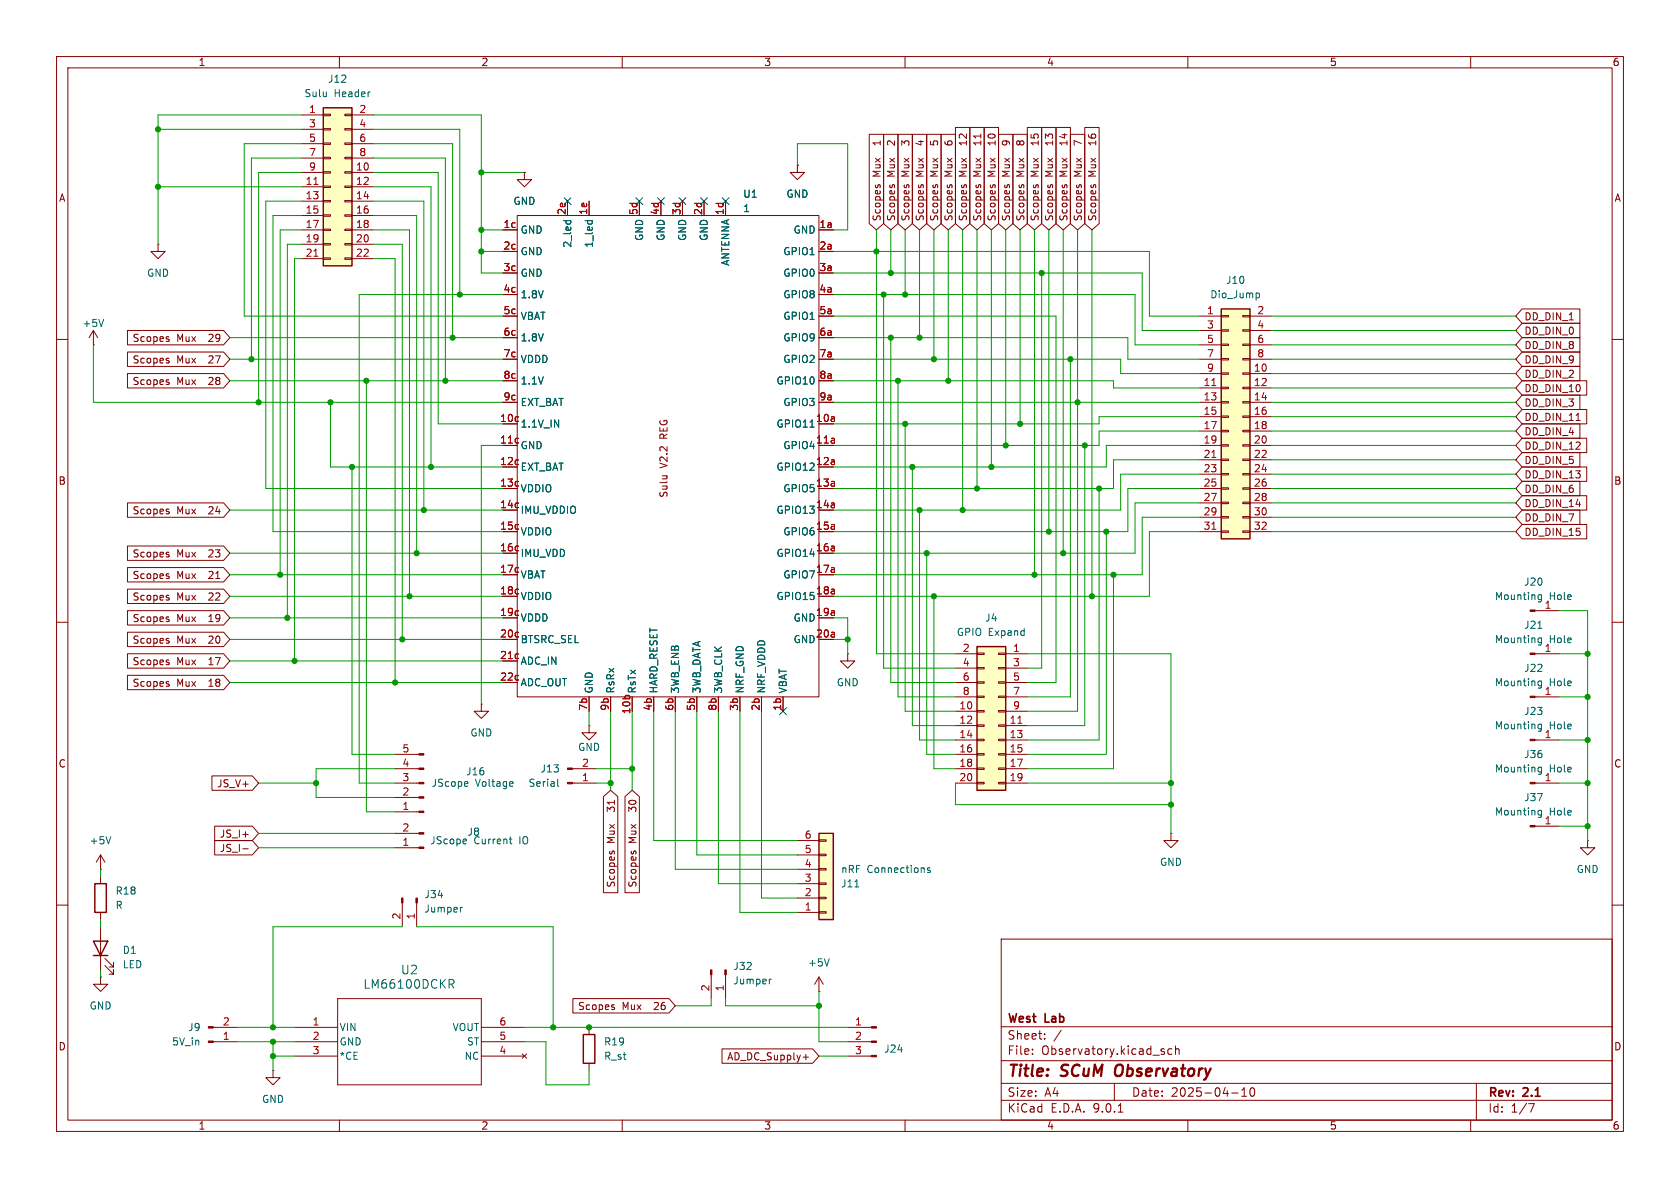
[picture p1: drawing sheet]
<svg xmlns="http://www.w3.org/2000/svg" width="297mm" height="210mm" viewBox="0 0 297 210" stroke-linecap="round" stroke-linejoin="round" font-family="sans-serif">
<g fill="none" stroke="#840000" stroke-width=".18">
<path d="M10 10h277v190h-277zM12 12h273v186h-273zM60 10v2M110 10v2M160 10v2M210 10v2M260 10v2M27.9 43.2v1.3h1.3l-1.3 1.2-1.2-1.2h1.2M27.9 43.2h.1M10 60h2M285 60h2M10 110h2"/>
<path d="M285 110h2M69.8 138.4h4.3M69.8 135.9h4.3M69.8 133.4h4.3M85.1 124.5v1.2h1.3l-1.3 1.3-1.3-1.3h1.3M85.1 124.5h.1M271.4 130.8h4.2M271.4 138.4h4.2M17.8 153.7h.1M17.8 151.1v2.6M17.8 154.9v1.3M17.8 151.1l-.8 1.3"/>
<path d="M17.8 151.1l.7 1.3M69.8 149.9h4.3M69.8 147.3h4.3M69.8 143.5h4.3M69.8 141h4.3M71.1 159.6v4.2M73.7 159.6v4.2M207 147.3v1.3h1.3l-1.3 1.3-1.3-1.3h1.3M207 147.3h.1M271.4 146.1h4.2M280.7 148.6v1.3h1.2l-1.2 1.2-1.3-1.2h1.3M280.7 148.6h.1"/>
<path d="M10 160h2M17.8 172.7v1.3h1.2l-1.2 1.3-1.3-1.3h1.3M17.8 172.7h.1M17.8 161.3v1.3M17.8 163.8v7.7M18.5 170.7l1.6 1.5v-.7v.7h-.8M18.5 169.4l1.6 1.5v-.7v.7h-.8M59.7 176.5h25.4v15.3h-25.4zM177 166h108v32h-108zM285 160h2M37.7 184.2h4.2M37.7 181.6h4.2"/>
<path d="M48.3 189.2v1.3h1.2l-1.2 1.3-1.3-1.3h1.3M48.3 189.2h.1M52.1 184.2h7.6M52.1 181.6h7.6M52.1 186.7h7.6M60 198v2M85.1 184.2h7.6M85.1 181.6h7.6M85.1 186.7h7.6M92.3 186.3l.8 .8M93.1 186.3l-.8 .8M110 198v2"/>
<path d="M160 198v2M177 194.5h108M177 191.5h108M177 187.5h108M177 181.5h108M182.5 186.3v.1M182.5 185.5v.1M184.7 183.6v.1M184.7 182.8v.1M187.6 182.1l-1.3 2M197 191.5v3M197.7 196.6h.8"/>
<path d="M207.2 185.5l-.5-.1-.2 .3v.4l.1 .2h.6M207.8 185.5l.2-.1 .4 .1 .1 .9M207.8 184.9v1.5M210 198v2M217.7 193.2h1.2M219.5 193.8h.9M219.5 192.7l.5-.4v1.5M221.1 192.4l.2-.1a.81 .81 0 0 1 .6 .6 .81 .81 0 0 1-.3 .8l-.1 .1a.81 .81 0 0 1-.4-1.4zM260 198v2M261 191.5v6.5M270.2 195.1h1l-.6 1.5"/>
</g>
<path d="M197.3 188.5a1.5 1.5 0 0 0 0 1.6" fill="none" stroke="#840000" stroke-width=".4"/>
<g fill="#840000" stroke="#840000" stroke-width=".18">
<path d="M270.5 130.7h.9v.2h-.9z"/>
<path d="M36.8 184h.9v.3h-.9z"/>
<path d="M36.8 181.5h.9v.2h-.9z"/>
<path d="M270.5 145.9h.9v.3h-.9z"/>
<path d="M270.5 138.3h.9v.3h-.9z"/>
<path d="M73.5 158.8h.3v.8h-.3z"/>
<path d="M71 158.8h.2v.8h-.2z"/>
<path d="M74.1 149.7h.8v.3h-.8z"/>
<path d="M74.1 147.2h.8v.2h-.8z"/>
<path d="M74.1 143.4h.8v.2h-.8z"/>
<path d="M74.1 140.8h.8v.3h-.8z"/>
<path d="M74.1 138.3h.8v.3h-.8z"/>
<path d="M74.1 135.8h.8v.2h-.8z"/>
<path d="M74.1 133.2h.8v.3h-.8z"/>
</g>
<g fill="none" stroke="#006464" stroke-width=".18">
<path d="M82.5 138.2l.2 .3-.6 .1M82.7 138.9l-.2 .1M90.5 138.2l.2 .3-.6 .1M90.6 138.9l-.1 .1M272 128.7l.1 .1h.4M272 136.3l.1 .2 .4-.1M272.5 128v1l-.2 .3-.3-.1M272.5 135.6v1.1l-.2 .2-.3-.1M272.5 128.1l-.4-.1-.1 .1M272.5 135.7l-.4-.1-.1 .1M19.6 147.9l-.4 1.3M82.4 149.1l-.1 .1"/>
<path d="M82.5 148.5v.1l-.6 .1M90 148.3h.5M90.2 149l.3 .2M272 144l.1 .1 .4-.1M272.5 143.2v1.1l-.2 .2h-.3M272.5 143.3l-.4-.1-.1 .2M79.4 173.2h.6l.3 .3-.2 .4-.7 .1M79.8 174l.5 .7M81.8 160.4l-.3 .1"/>
</g>
<path d="M16.8 156.2h2v5.1h-2zM16.5 166.4h2.5l-1.2 2.5zM16.5 168.9h2.5" fill="none" stroke="#840000" stroke-width=".25"/>
<path d="M57.1 19.1h5.1v27.9h-5.1z" fill="#ffffc2"/>
<path d="M57.1 19.1h5.1v27.9h-5.1z" fill="none" stroke="#840000" stroke-width=".25"/>
<g fill="none" stroke="#840000" stroke-width=".18">
<path d="M53.3 20.3h3.8M53.3 22.9h3.8M53.3 25.4h3.8M53.3 27.9h3.8M53.3 30.5h3.8M53.3 33h3.8M53.3 35.6h3.8M53.3 38.1h3.8M57.1 20.2h1.3v.2h-1.3zM57.1 22.7h1.3v.3h-1.3zM57.1 25.3h1.3v.2h-1.3zM57.1 27.8h1.3v.3h-1.3z"/>
<path d="M57.1 30.4h1.3v.2h-1.3zM57.1 32.9h1.3v.2h-1.3zM57.1 35.4h1.3v.3h-1.3zM57.1 38h1.3v.2h-1.3zM61 20.2h1.2v.2h-1.2zM61 22.7h1.2v.3h-1.2zM61 25.3h1.2v.2h-1.2zM61 27.8h1.2v.3h-1.2zM61 30.4h1.2v.2h-1.2zM61 32.9h1.2v.2h-1.2zM61 35.4h1.2v.3h-1.2zM61 38h1.2v.2h-1.2z"/>
<path d="M62.2 20.3h3.8M62.2 22.9h3.8M62.2 25.4h3.8M62.2 27.9h3.8M62.2 30.5h3.8M62.2 33h3.8M62.2 35.6h3.8M62.2 38.1h3.8M53.3 40.6h3.8M53.3 43.2h3.8M53.3 45.7h3.8M57.1 40.5h1.3v.3h-1.3z"/>
<path d="M57.1 43.1h1.3v.2h-1.3zM57.1 45.6h1.3v.2h-1.3zM61 40.5h1.2v.3h-1.2zM61 43.1h1.2v.2h-1.2zM61 45.6h1.2v.2h-1.2zM62.2 40.6h3.8M62.2 43.2h3.8M62.2 45.7h3.8"/>
</g>
<path d="M55.5 32.6h.7M55.5 45.3h.7" fill="none" stroke="#a90000" stroke-width=".18"/>
<path d="M144.8 147.3h2.5v15.3h-2.5z" fill="#ffffc2"/>
<path d="M144.8 147.3h2.5v15.3h-2.5zM103.1 182.9h2.1v5.1h-2.1z" fill="none" stroke="#840000" stroke-width=".25"/>
<g fill="none" stroke="#840000" stroke-width=".18">
<path d="M91.4 38.1h53.4v85.1h-53.4zM92.7 30.5v1.3h1.3l-1.3 1.2-1.3-1.2h1.3M92.7 30.5h.1M100.3 35.6v2.5M104.1 35.6v2.5M113 35.6v2.5M116.8 35.6v2.5M120.6 35.6v2.5M124.5 35.6v2.5M128.3 35.6v2.5M141 29.2v1.3h1.2l-1.2 1.3-1.3-1.3h1.3M141 29.2h.1"/>
<path d="M88.9 40.6h2.5M88.9 44.5h2.5M88.9 48.3h2.5M88.9 52.1h2.5M88.9 55.9h2.5M88.9 59.7h2.5M144.8 40.6h2.5M144.8 44.5h2.5M144.8 48.3h2.5M144.8 52.1h2.5M144.8 55.9h2.5M144.8 59.7h2.5"/>
<path d="M88.9 63.5h2.5M88.9 67.3h2.5M88.9 71.1h2.5M144.8 63.5h2.5M144.8 67.3h2.5M144.8 71.1h2.5M149.9 115.6v1.2h1.2l-1.2 1.3-1.3-1.3h1.3M149.9 115.6h.1M104.1 128.3v1.2h1.3l-1.3 1.3-1.2-1.3h1.2M104.1 128.3h.1M104.1 123.2v2.5M107.9 123.2v2.5"/>
<path d="M115.6 123.2v2.5M119.4 123.2v2.5M123.2 123.2v2.5M127 123.2v2.5M130.8 123.2v2.5M134.6 123.2v2.5M138.4 123.2v2.5M141 158.8h3.8M141 156.2h3.8M141 153.7h3.8M141 151.1h3.8M141 148.6h3.8"/>
<path d="M144.8 158.6h1.2v.3h-1.2zM144.8 156.1h1.2v.2h-1.2zM144.8 153.5h1.2v.3h-1.2zM144.8 151h1.2v.3h-1.2zM144.8 148.5h1.2v.2h-1.2zM125.7 172.3v4.2M128.3 172.3v4.2M141 161.3h3.8M144.8 161.2h1.2v.2h-1.2zM144.8 175.3h.1M144.8 172.7l-.8 1.3M144.8 172.7l.7 1.3"/>
<path d="M144.8 172.7v2.6M104.1 181.6v1.3M104.1 188v1.2M149.9 181.6h4.2M149.9 184.2h4.2M149.9 186.7h4.2"/>
</g>
<path d="M99.6 39h1.3M100.1 39v.1M100.8 39l.1 .1M103.4 39h1.3M103.9 39v.1M104.7 39v.1M143.2 75.5h.7M151.1 156.8h.7M164.4 153.5l-.3-.1-.2 .2 .1 .2 .4 .1v.3h-.5M136.4 173.1l-.3 .1M146.6 169.5l-.4 1.3" fill="none" stroke="#006464" stroke-width=".18"/>
<g fill="#840000" stroke="#840000" stroke-width=".18">
<path d="M154.1 181.5h.8v.2h-.8z"/>
<path d="M154.1 184h.8v.3h-.8z"/>
<path d="M154.1 186.6h.8v.2h-.8z"/>
<path d="M128.1 171.5h.3v.8h-.3z"/>
<path d="M125.6 171.5h.3v.8h-.3z"/>
</g>
<path d="M172.7 114.3h5.1v25.4h-5.1z" fill="#ffffc2"/>
<path d="M172.7 114.3h5.1v25.4h-5.1z" fill="none" stroke="#840000" stroke-width=".25"/>
<g fill="none" stroke="#840000" stroke-width=".18">
<path d="M168.9 115.6h3.8M168.9 118.1h3.8M172.7 115.4h1.3v.3h-1.3zM172.7 118h1.3v.2h-1.3zM176.5 115.4h1.3v.3h-1.3zM176.5 118h1.3v.2h-1.3zM177.8 115.6h3.8M177.8 118.1h3.8M168.9 120.7h3.8M168.9 123.2h3.8M168.9 125.7h3.8M168.9 128.3h3.8"/>
<path d="M168.9 130.8h3.8M168.9 133.4h3.8M168.9 135.9h3.8M168.9 138.4h3.8M172.7 120.5h1.3v.3h-1.3zM172.7 123.1h1.3v.2h-1.3zM172.7 125.6h1.3v.3h-1.3zM172.7 128.1h1.3v.3h-1.3zM172.7 130.7h1.3v.2h-1.3zM172.7 133.2h1.3v.3h-1.3zM172.7 135.8h1.3v.2h-1.3zM172.7 138.3h1.3v.3h-1.3z"/>
<path d="M176.5 120.5h1.3v.3h-1.3zM176.5 123.1h1.3v.2h-1.3zM176.5 125.6h1.3v.3h-1.3zM176.5 128.1h1.3v.3h-1.3zM176.5 130.7h1.3v.2h-1.3zM176.5 133.2h1.3v.3h-1.3zM176.5 135.8h1.3v.2h-1.3zM176.5 138.3h1.3v.3h-1.3zM177.8 120.7h3.8M177.8 123.2h3.8M177.8 125.7h3.8M177.8 128.3h3.8"/>
<path d="M177.8 130.8h3.8M177.8 133.4h3.8M177.8 135.9h3.8M177.8 138.4h3.8"/>
</g>
<path d="M179.9 127.9h.8" fill="none" stroke="#a90000" stroke-width=".18"/>
<path d="M215.9 54.6h5.1v40.7h-5.1z" fill="#ffffc2"/>
<path d="M215.9 54.6h5.1v40.7h-5.1z" fill="none" stroke="#840000" stroke-width=".25"/>
<g fill="none" stroke="#840000" stroke-width=".18">
<path d="M92.7 30.5h.1M100.3 35.6v2.5M104.1 35.6v2.5M113 35.6v2.5M116.8 35.6v2.5M120.6 35.6v2.5M124.5 35.6v2.5M128.3 35.6v2.5M141 29.2h.1M153.7 23.7h2.5v15.8l-1.3 1.1-1.2-1.1zM154.8 32.7v.1M155.2 32.8l.2-.2 .2 .2"/>
<path d="M156.2 23.7h2.6v15.8l-1.3 1.1-1.3-1.1zM157.4 32.7l-.1 .1M157.7 32.8l.2-.2 .3 .2M158.7 23.7h2.6v15.8l-1.3 1.1-1.3-1.1zM159.9 32.7l-.1 .1M160.3 32.8l.1-.2 .3 .2M161.3 23.7h2.5v15.8l-1.2 1.1-1.3-1.1zM162.4 32.7v.1M162.8 32.8l.2-.2 .2 .2M163.8 23.7h2.6v15.8l-1.3 1.1-1.3-1.1zM165 32.7l-.1 .1M165.3 32.8l.2-.2 .3 .2"/>
<path d="M166.4 23.7h2.5v15.8l-1.3 1.1-1.2-1.1zM167.5 32.7v.1M167.9 32.8l.2-.2 .2 .2M168.9 22.5h2.6v17l-1.3 1.1-1.3-1.1zM170.1 32.7l-.1 .1M170.4 32.8l.2-.2 .3 .2M171.4 22.5h2.6v17l-1.3 1.1-1.3-1.1zM172.6 32.7l-.1 .1M173 32.8l.1-.2 .3 .2M174 22.5h2.5v17l-1.2 1.1-1.3-1.1zM175.1 32.7v.1M175.5 32.8l.2-.2 .2 .2"/>
<path d="M176.5 23.7h2.6v15.8l-1.3 1.1-1.3-1.1zM177.7 32.7l-.1 .1M178 32.8l.2-.2 .3 .2M179.1 23.7h2.5v15.8l-1.3 1.1-1.2-1.1zM180.2 32.7v.1M180.6 32.8l.2-.2 .2 .2M181.6 22.5h2.6v17l-1.3 1.1-1.3-1.1zM182.8 32.7l-.1 .1M183.1 32.8l.2-.2 .3 .2M184.1 22.5h2.6v17l-1.3 1.1-1.3-1.1zM185.3 32.7l-.1 .1M185.7 32.8l.1-.2 .3 .2"/>
<path d="M186.7 22.5h2.5v17l-1.2 1.1-1.3-1.1zM187.8 32.7v.1M188.2 32.8l.2-.2 .2 .2M189.2 23.7h2.6v15.8l-1.3 1.1-1.3-1.1zM190.4 32.7l-.1 .1M190.7 32.8l.2-.2 .3 .2M191.8 22.5h2.5v17l-1.3 1.1-1.2-1.1zM192.9 32.7v.1M193.3 32.8l.2-.2 .2 .2M16.5 58.4l-.8 1.3M16.5 58.4l.8 1.3M16.5 58.4v2.6"/>
<path d="M22.5 58.4h17l1.1 1.3-1.1 1.3h-17zM29.7 59.9l.2 .2-.2 .3M29.7 59.5l.2 .1M88.9 55.9h2.5M88.9 40.6h2.5M88.9 44.5h2.5M88.9 48.3h2.5M88.9 52.1h2.5M88.9 59.7h2.5M144.8 55.9h2.5M144.8 40.6h2.5M144.8 44.5h2.5"/>
<path d="M144.8 48.3h2.5M144.8 52.1h2.5M144.8 59.7h2.5M212.1 55.9h3.8M212.1 58.4h3.8M215.9 55.8h1.3v.2h-1.3zM215.9 58.3h1.3v.2h-1.3zM219.7 55.8h1.3v.2h-1.3zM219.7 58.3h1.3v.2h-1.3zM221 55.9h3.8M221 58.4h3.8M269.1 54.6h10.2v2.6h-10.2l-1.1-1.3z"/>
<path d="M269.1 59.7h10.2v2.5h-10.2l-1.1-1.2zM269.1 57.1h10.2v2.6h-10.2l-1.1-1.3zM16.5 61h.1M22.5 62.2h17l1.1 1.3-1.1 1.3h-17zM22.5 66h17l1.1 1.3-1.1 1.3h-17zM29.7 63.7l.2 .2-.2 .3M29.7 67.6l.2 .1-.2 .3M29.7 63.3l.2 .1M29.7 67.1l.2 .1M88.9 63.5h2.5M88.9 71.1h2.5M88.9 67.3h2.5"/>
<path d="M144.8 63.5h2.5M144.8 71.1h2.5M144.8 67.3h2.5M212.1 61h3.8M212.1 63.5h3.8M212.1 66h3.8M212.1 68.6h3.8M212.1 71.1h3.8M212.1 73.7h3.8M212.1 76.2h3.8M212.1 78.7h3.8M215.9 60.8h1.3v.3h-1.3z"/>
<path d="M215.9 63.4h1.3v.2h-1.3zM215.9 65.9h1.3v.3h-1.3zM215.9 68.5h1.3v.2h-1.3zM215.9 71h1.3v.2h-1.3zM215.9 73.5h1.3v.3h-1.3zM215.9 76.1h1.3v.2h-1.3zM215.9 78.6h1.3v.3h-1.3zM219.7 60.8h1.3v.3h-1.3zM219.7 63.4h1.3v.2h-1.3zM219.7 65.9h1.3v.3h-1.3zM219.7 68.5h1.3v.2h-1.3zM219.7 71h1.3v.2h-1.3z"/>
<path d="M219.7 73.5h1.3v.3h-1.3zM219.7 76.1h1.3v.2h-1.3zM219.7 78.6h1.3v.3h-1.3zM221 61h3.8M221 63.5h3.8M221 66h3.8M221 68.6h3.8M221 71.1h3.8M221 73.7h3.8M221 76.2h3.8M221 78.7h3.8M269.1 77.5h11.4v2.5h-11.4l-1.1-1.3z"/>
<path d="M269.1 74.9h10.2v2.6h-10.2l-1.1-1.3zM269.1 72.4h11.4v2.5h-11.4l-1.1-1.2zM269.1 62.2h10.2v2.6h-10.2l-1.1-1.3zM269.1 69.8h10.2v2.6h-10.2l-1.1-1.3zM269.1 64.8h10.2v2.5h-10.2l-1.1-1.3zM269.1 67.3h11.4v2.6h-11.4l-1.1-1.3zM278.6 74.3h.8M22.5 88.9h17l1.1 1.3-1.1 1.2h-17zM22.5 96.5h17l1.1 1.3-1.1 1.3h-17zM29.7 90.4l.2 .2-.2 .2M29.7 98l.2 .2-.2 .3M29.7 90l.2 .1"/>
<path d="M29.7 97.6l.2 .1M212.1 81.3h3.8M212.1 83.8h3.8M212.1 86.4h3.8M212.1 88.9h3.8M212.1 91.4h3.8M212.1 94h3.8M215.9 81.2h1.3v.2h-1.3zM215.9 83.7h1.3v.2h-1.3zM215.9 86.2h1.3v.3h-1.3zM215.9 88.8h1.3v.2h-1.3zM215.9 91.3h1.3v.3h-1.3z"/>
<path d="M215.9 93.9h1.3v.2h-1.3zM219.7 81.2h1.3v.2h-1.3zM219.7 83.7h1.3v.2h-1.3zM219.7 86.2h1.3v.3h-1.3zM219.7 88.8h1.3v.2h-1.3zM219.7 91.3h1.3v.3h-1.3zM219.7 93.9h1.3v.2h-1.3zM221 81.3h3.8M221 83.8h3.8M221 86.4h3.8M221 88.9h3.8M221 91.4h3.8"/>
<path d="M221 94h3.8M269.1 85.1h10.2v2.5h-10.2l-1.1-1.2zM269.1 82.5h11.4v2.6h-11.4l-1.1-1.3zM269.1 90.2h10.2v2.5h-10.2l-1.1-1.3zM269.1 92.7h11.4v2.6h-11.4l-1.1-1.3zM269.1 87.6h11.4v2.6h-11.4l-1.1-1.3zM269.1 80h10.2v2.6h-10.2l-1.1-1.3zM22.5 107.9h17l1.1 1.3-1.1 1.3h-17zM22.5 104.1h17l1.1 1.3-1.1 1.3h-17zM22.5 111.8h17l1.1 1.2-1.1 1.3h-17zM22.5 100.3h17l1.1 1.3-1.1 1.3h-17zM22.5 119.4h17l1.1 1.3-1.1 1.2h-17z"/>
<path d="M22.5 115.6h17l1.1 1.2-1.1 1.3h-17zM29.7 101.8l.2 .2-.2 .3M29.7 105.7l.2 .1-.2 .3M29.7 109.5l.2 .1-.2 .3M29.7 113.3l.2 .2-.2 .2M29.7 117.1l.2 .2-.2 .2M29.7 109l.2 .1M29.7 105.2l.2 .1M29.7 112.9h.2M29.7 101.4l.2 .1M29.7 116.7h.2M271.4 108h4.2"/>
<path d="M271.4 115.6h4.2M29.7 120.9l.2 .2-.2 .2M29.7 120.5h.2M37.5 137.2h7.1l1.1 1.2-1.1 1.3h-7.1zM101.2 138.4h4.2M101.2 135.9h4.2M104.1 123.2v2.5M107.9 123.2v2.5M115.6 123.2v2.5M119.4 123.2v2.5M123.2 123.2v2.5M127 123.2v2.5"/>
<path d="M130.8 123.2v2.5M134.6 123.2v2.5M138.4 123.2v2.5M271.4 123.2h4.2M38 148.6h6.6l1.1 1.3-1.1 1.2h-6.6zM38 146h6.6l1.1 1.3-1.1 1.3h-6.6zM42.9 150h1M42.9 147.5h1M106.7 140.8l1.2-1.1 1.3 1.1v17h-2.5zM107.8 150.5v.1M108.2 150.6l.2-.2 .2 .2M110.5 140.8l1.3-1.1 1.2 1.1v17h-2.5z"/>
<path d="M111.6 150.5v.1M112 150.6l.2-.2 .2 .2M101.3 176.5h17l1.1 1.3-1.1 1.3h-17zM108.5 178l.2 .2-.2 .3M108.5 177.6l.1 .1M127.6 185.4h16.1l1.1 1.3-1.1 1.3h-16.1zM142 186.9h.9M142.5 186.4v1"/>
</g>
<path d="M214.2 68.2h.8M214.2 80.9h.8M214.2 93.6h.8" fill="none" stroke="#a90000" stroke-width=".18"/>
<g fill="none" stroke="#006464" stroke-width=".18">
<path d="M99.6 39h1.3M100.1 39v.1M100.8 39l.1 .1M103.4 39h1.3M103.9 39v.1M104.7 39v.1M18.3 56.5l-.4 1.2M222.2 51.8l.4 .1 .1 .1-.1 .5-.4 .1M143.2 75.5h.7M271.9 111.1h.7M272 105.9l.1 .1 .4-.1M272 113.5l.1 .1 .4-.1"/>
<path d="M272.5 105.1v1.1l-.2 .2h-.3M272.5 112.8v1l-.2 .2h-.3M272.5 105.2l-.4-.1-.1 .2M272.5 112.8h-.4l-.1 .1M98.6 137.7v1.1l.2 .2M272 121.1l.1 .1h.4M272.5 120.4v1l-.2 .3-.3-.1M272.5 120.4h-.4l-.1 .1"/>
</g>
<g fill="#840000" stroke="#840000" stroke-width=".18">
<path d="M270.5 107.8h.9v.3h-.9z"/>
<path d="M270.5 115.4h.9v.3h-.9z"/>
<path d="M270.5 123.1h.9v.2h-.9z"/>
<path d="M100.3 138.3h.9v.3h-.9z"/>
<path d="M100.3 135.8h.9v.2h-.9z"/>
</g>
<g fill="none" stroke="#009600" stroke-width=".18">
<path d="M27.9 33h25.4M27.9 22.9h25.4M53.3 38.1h-5v55.9h40.6M53.3 25.4h-10.1v30.5h45.7M53.3 35.6h-6.3v50.8h41.9M53.3 27.9h-8.9v35.6M53.3 30.5h-7.6v40.6M53.3 20.3h-25.4v22.9M66 20.3h19.1v28h3.8M66 33h10.2v49.6M66 38.1h7.7v59.7M66 35.6h8.9v54.6"/>
<path d="M66 27.9h12.7v39.4M66 30.5h11.5v44.4h11.4M66 22.9h15.3v29.2M66 25.4h14v34.3M85.1 30.5h7.6M141 29.2v-3.8h8.9v15.2h-2.6M40.6 59.7h48.3M53.3 45.7h-1.2v71.1M53.3 40.6h-3.8v61M53.3 43.2h-2.5v66M66 43.2h5.1v69.8M66 40.6h6.4v64.8"/>
<path d="M66 45.7h3.8v75M85.1 44.5h3.8M85.1 40.6h3.8M88.9 52.1h-25.4v86.3h6.3M147.3 55.9h39.4v64.8h-5.1M147.3 52.1h53.4v8.9h11.4M147.3 59.7h52.1v3.8h12.7M147.3 48.3h54.6v10.1h10.2M147.3 44.5h55.9v11.4h8.9M154.9 40.6v75h14M156.2 52.1v66h12.7M157.5 59.7v61h11.4"/>
<path d="M157.5 40.6v7.7M160 40.6v11.5M162.6 40.6v19.1M165.1 40.6v22.9M167.6 40.6v26.7M170.2 40.6v49.6M172.7 40.6v45.8M175.3 40.6v42M177.8 40.6v38.1M180.3 40.6v34.3M182.9 40.6v61M184.1 48.3v69.8h-2.5"/>
<path d="M185.4 40.6v53.4M188 40.6v57.2M190.5 40.6v85.1h-8.9M193 40.6v64.8M224.8 55.9h43.2M224.8 58.4h43.2M16.5 61v10.1h72.4M40.6 67.3h48.3M40.6 63.5h48.3M58.4 71.1v11.5h30.5M64.8 67.3v76.2h5M88.9 78.7h-3.8v45.8"/>
<path d="M147.3 67.3h49.5v1.3h15.3M147.3 71.1h64.8M147.3 63.5h50.8v2.5h14M158.7 67.3v55.9h10.2M160 74.9v50.8h8.9M189.2 63.5v59.7h-7.6M191.8 78.7v49.6h-10.2M212.1 78.7h-16.5v3.9h-48.3M212.1 76.2h-17.8v2.5h-47M212.1 73.7h-17.8v1.2h-47M224.8 71.1h43.2M224.8 63.5h43.2"/>
<path d="M224.8 78.7h43.2M224.8 73.7h43.2M224.8 61h43.2M224.8 76.2h43.2M224.8 68.6h43.2M224.8 66h43.2M40.6 97.8h48.3M40.6 90.2h48.3M62.2 82.6v50.8h7.6M161.3 82.6v45.7h7.6M162.6 90.2v40.6h6.3M163.8 97.8v35.6h5.1"/>
<path d="M194.3 86.4v44.4h-12.7M195.6 94v39.4h-14M212.1 94h-8.9v11.4h-55.9M212.1 88.9h-11.4v8.9h-53.4M212.1 83.8h-14v6.4h-50.8M212.1 91.4h-10.2v10.2h-54.6M212.1 86.4h-12.7v7.6h-52.1M212.1 81.3h-15.3v5.1h-49.5M224.8 94h43.2M224.8 86.4h43.2M224.8 81.3h43.2M224.8 83.8h43.2"/>
<path d="M224.8 91.4h43.2M224.8 88.9h43.2M40.6 116.8h48.3M40.6 109.2h48.3M40.6 105.4h48.3M40.6 101.6h48.3M40.6 113h48.3M147.3 109.2h2.6v6.4M147.3 113h2.6M165.1 105.4v30.5h3.8M181.6 115.6h25.4v31.7M196.8 101.6v34.3h-15.2"/>
<path d="M275.6 108h5.1v40.6M275.6 115.6h5.1M40.6 120.7h48.3M45.7 138.4h10.2M69.8 135.9h-13.9v5.1h13.9M104.1 125.7v2.6M105.4 135.9h6.4M105.4 138.4h2.5M107.9 125.7v14M111.8 125.7v14M115.6 125.7v22.9h25.4M119.4 125.7v28h21.6"/>
<path d="M123.2 125.7v25.4h17.8M127 125.7v30.5h14M130.8 125.7v35.6h10.2M134.6 125.7v33.1h6.4M168.9 138.4v3.8h38.1M181.6 138.4h25.4M275.6 138.4h5.1M275.6 123.2h5.1M275.6 130.8h5.1M17.8 153.7v1.2M45.7 147.3h24.1M45.7 149.9h24.1"/>
<path d="M275.6 146.1h5.1M17.8 162.6v1.2M17.8 171.5v1.2M71.1 163.8h-22.8v17.8M73.7 163.8h24.1v17.8M125.7 176.5v1.3h-6.3M128.3 176.5v1.3h16.5M144.8 175.3v8.9h5.1M41.9 184.2h10.2M41.9 181.6h10.2M48.3 184.2v5M48.3 186.7h3.8"/>
<path d="M92.7 184.2h3.8v7.6h7.6v-2.6M92.7 181.6h57.2M144.8 186.7h5.1"/>
</g>
<g fill="none" stroke="#000084" stroke-width=".18">
<path d="M99.7 35l1.2 1.2M100.9 35l-1.2 1.2M112.4 35l1.2 1.2M113.6 35l-1.2 1.2M116.2 35l1.2 1.2M117.4 35l-1.2 1.2M120 35l1.3 1.2M121.3 35l-1.3 1.2M123.9 35l1.2 1.2M125.1 35l-1.2 1.2M127.7 35l1.2 1.2M128.9 35l-1.2 1.2"/>
<path d="M137.8 125.1l1.2 1.2M139 125.1l-1.2 1.2"/>
</g>
<g fill="#009600" stroke="#009600" stroke-width=".18">
<circle cx="280.7" cy="115.6" r=".46"/>
<circle cx="280.7" cy="123.2" r=".46"/>
<circle cx="207" cy="142.2" r=".46"/>
<circle cx="207" cy="138.4" r=".46"/>
<circle cx="195.6" cy="94" r=".46"/>
<circle cx="188" cy="97.8" r=".46"/>
<circle cx="161.3" cy="82.6" r=".46"/>
<circle cx="162.6" cy="90.2" r=".46"/>
<circle cx="163.8" cy="97.8" r=".46"/>
<circle cx="170.2" cy="90.2" r=".46"/>
<circle cx="172.7" cy="86.4" r=".46"/>
<circle cx="184.1" cy="48.3" r=".46"/>
<circle cx="177.8" cy="78.7" r=".46"/>
<circle cx="194.3" cy="86.4" r=".46"/>
<circle cx="185.4" cy="94" r=".46"/>
<circle cx="165.1" cy="105.4" r=".46"/>
<circle cx="193" cy="105.4" r=".46"/>
<circle cx="182.9" cy="101.6" r=".46"/>
<circle cx="191.8" cy="78.7" r=".46"/>
<circle cx="280.7" cy="130.8" r=".46"/>
<circle cx="280.7" cy="138.4" r=".46"/>
<circle cx="280.7" cy="146.1" r=".46"/>
<circle cx="175.3" cy="82.6" r=".46"/>
<circle cx="180.3" cy="74.9" r=".46"/>
<circle cx="189.2" cy="63.5" r=".46"/>
<circle cx="190.5" cy="71.1" r=".46"/>
<circle cx="196.8" cy="101.6" r=".46"/>
<circle cx="160" cy="74.9" r=".46"/>
<circle cx="158.7" cy="67.3" r=".46"/>
<circle cx="149.9" cy="113" r=".46"/>
<circle cx="167.6" cy="67.3" r=".46"/>
<circle cx="165.1" cy="63.5" r=".46"/>
<circle cx="157.5" cy="59.7" r=".46"/>
<circle cx="154.9" cy="44.5" r=".46"/>
<circle cx="76.2" cy="82.6" r=".46"/>
<circle cx="156.2" cy="52.1" r=".46"/>
<circle cx="162.6" cy="59.7" r=".46"/>
<circle cx="157.5" cy="48.3" r=".46"/>
<circle cx="160" cy="52.1" r=".46"/>
<circle cx="62.2" cy="82.6" r=".46"/>
<circle cx="64.8" cy="67.3" r=".46"/>
<circle cx="58.4" cy="71.1" r=".46"/>
<circle cx="78.7" cy="67.3" r=".46"/>
<circle cx="85.1" cy="44.5" r=".46"/>
<circle cx="81.3" cy="52.1" r=".46"/>
<circle cx="80" cy="59.7" r=".46"/>
<circle cx="111.8" cy="135.9" r=".46"/>
<circle cx="107.9" cy="138.4" r=".46"/>
<circle cx="48.3" cy="181.6" r=".46"/>
<circle cx="48.3" cy="184.2" r=".46"/>
<circle cx="48.3" cy="186.7" r=".46"/>
<circle cx="44.4" cy="63.5" r=".46"/>
<circle cx="27.9" cy="22.9" r=".46"/>
<circle cx="27.9" cy="33" r=".46"/>
<circle cx="45.7" cy="71.1" r=".46"/>
<circle cx="104.1" cy="181.6" r=".46"/>
<circle cx="97.8" cy="181.6" r=".46"/>
<circle cx="144.8" cy="177.8" r=".46"/>
<circle cx="85.1" cy="30.5" r=".46"/>
<circle cx="85.1" cy="40.6" r=".46"/>
<circle cx="52.1" cy="116.8" r=".46"/>
<circle cx="71.1" cy="113" r=".46"/>
<circle cx="72.4" cy="105.4" r=".46"/>
<circle cx="49.5" cy="101.6" r=".46"/>
<circle cx="50.8" cy="109.2" r=".46"/>
<circle cx="74.9" cy="90.2" r=".46"/>
<circle cx="69.8" cy="120.7" r=".46"/>
<circle cx="73.7" cy="97.8" r=".46"/>
<circle cx="55.9" cy="138.4" r=".46"/>
</g>
<g font-size="2.8" fill="#840000">
<text x="178" y="190.9">Title:</text>
<text x="187.7" y="190.9">SCuM</text>
<text x="198" y="190.9">Observatory</text>
</g>
<g font-size="2.1" fill="#006464">
<text x="70.8" y="172.4">U2</text>
<text x="64.1" y="175">LM66100DCKR</text>
</g>
<g font-size="2.1" fill="#840000">
<text x="178" y="184">Sheet:</text>
<text x="178" y="181.2">West</text>
<text x="184.8" y="181.2">Lab</text>
<text x="178" y="186.7">File:</text>
<text x="184.1" y="186.7">Observatory.kicad_sch</text>
<text x="178" y="196.9">KiCad</text>
<text x="178" y="194.1">Size:</text>
<text x="184.7" y="194.1">A4</text>
<text x="185.7" y="196.9">E.D.A.</text>
<text x="193.3" y="196.9">9.0.1</text>
<text x="200" y="194.1">Date:</text>
<text x="207" y="194.1">2025-04-10</text>
<text x="263" y="194.3">Rev:</text>
<text x="263" y="196.9">Id:</text>
<text x="267.1" y="196.9">1/7</text>
<text x="269.4" y="194.3">2.1</text>
</g>
<g font-size="1.8" fill="#840000">
<text x="35" y="11.9">1</text>
<text x="85" y="11.9">2</text>
<text x="135" y="11.9">3</text>
<text x="185" y="11.9">4</text>
<text x="235" y="11.9">5</text>
<text x="285" y="11.9">6</text>
<text x="155.9" y="25.4" transform="rotate(-90 155.9 25.4)">1</text>
<text x="158.4" y="25.4" transform="rotate(-90 158.4 25.4)">2</text>
<text x="161" y="25.4" transform="rotate(-90 161 25.4)">3</text>
<text x="163.5" y="25.4" transform="rotate(-90 163.5 25.4)">4</text>
<text x="166.1" y="25.4" transform="rotate(-90 166.1 25.4)">5</text>
<text x="168.6" y="25.4" transform="rotate(-90 168.6 25.4)">6</text>
<text x="171.1" y="25.4" transform="rotate(-90 171.1 25.4)">12</text>
<text x="173.7" y="25.4" transform="rotate(-90 173.7 25.4)">11</text>
<text x="176.2" y="25.4" transform="rotate(-90 176.2 25.4)">10</text>
<text x="178.8" y="25.4" transform="rotate(-90 178.8 25.4)">9</text>
<text x="181.3" y="25.4" transform="rotate(-90 181.3 25.4)">8</text>
<text x="183.8" y="25.4" transform="rotate(-90 183.8 25.4)">15</text>
<text x="186.4" y="25.4" transform="rotate(-90 186.4 25.4)">13</text>
<text x="188.9" y="25.4" transform="rotate(-90 188.9 25.4)">14</text>
<text x="191.5" y="25.4" transform="rotate(-90 191.5 25.4)">7</text>
<text x="194" y="25.4" transform="rotate(-90 194 25.4)">16</text>
<text x="10.3" y="35.9">A</text>
<text x="155.9" y="31.3" transform="rotate(-90 155.9 31.3)">Mux</text>
<text x="158.4" y="31.3" transform="rotate(-90 158.4 31.3)">Mux</text>
<text x="161" y="31.3" transform="rotate(-90 161 31.3)">Mux</text>
<text x="163.5" y="31.3" transform="rotate(-90 163.5 31.3)">Mux</text>
<text x="166.1" y="31.3" transform="rotate(-90 166.1 31.3)">Mux</text>
<text x="168.6" y="31.3" transform="rotate(-90 168.6 31.3)">Mux</text>
<text x="171.1" y="31.3" transform="rotate(-90 171.1 31.3)">Mux</text>
<text x="173.7" y="31.3" transform="rotate(-90 173.7 31.3)">Mux</text>
<text x="176.2" y="31.3" transform="rotate(-90 176.2 31.3)">Mux</text>
<text x="178.8" y="31.3" transform="rotate(-90 178.8 31.3)">Mux</text>
<text x="181.3" y="31.3" transform="rotate(-90 181.3 31.3)">Mux</text>
<text x="183.8" y="31.3" transform="rotate(-90 183.8 31.3)">Mux</text>
<text x="186.4" y="31.3" transform="rotate(-90 186.4 31.3)">Mux</text>
<text x="188.9" y="31.3" transform="rotate(-90 188.9 31.3)">Mux</text>
<text x="191.5" y="31.3" transform="rotate(-90 191.5 31.3)">Mux</text>
<text x="194" y="31.3" transform="rotate(-90 194 31.3)">Mux</text>
<text x="285.3" y="35.9">A</text>
<text x="155.9" y="39.2" transform="rotate(-90 155.9 39.2)">Scopes</text>
<text x="158.4" y="39.2" transform="rotate(-90 158.4 39.2)">Scopes</text>
<text x="161" y="39.2" transform="rotate(-90 161 39.2)">Scopes</text>
<text x="163.5" y="39.2" transform="rotate(-90 163.5 39.2)">Scopes</text>
<text x="166.1" y="39.2" transform="rotate(-90 166.1 39.2)">Scopes</text>
<text x="168.6" y="39.2" transform="rotate(-90 168.6 39.2)">Scopes</text>
<text x="171.1" y="39.2" transform="rotate(-90 171.1 39.2)">Scopes</text>
<text x="173.7" y="39.2" transform="rotate(-90 173.7 39.2)">Scopes</text>
<text x="176.2" y="39.2" transform="rotate(-90 176.2 39.2)">Scopes</text>
<text x="178.8" y="39.2" transform="rotate(-90 178.8 39.2)">Scopes</text>
<text x="181.3" y="39.2" transform="rotate(-90 181.3 39.2)">Scopes</text>
<text x="183.8" y="39.2" transform="rotate(-90 183.8 39.2)">Scopes</text>
<text x="186.4" y="39.2" transform="rotate(-90 186.4 39.2)">Scopes</text>
<text x="188.9" y="39.2" transform="rotate(-90 188.9 39.2)">Scopes</text>
<text x="191.5" y="39.2" transform="rotate(-90 191.5 39.2)">Scopes</text>
<text x="194" y="39.2" transform="rotate(-90 194 39.2)">Scopes</text>
<text x="269.4" y="56.8">DD_DIN_1</text>
<text x="269.4" y="59.4">DD_DIN_0</text>
<text x="23.3" y="64.5">Scopes</text>
<text x="23.3" y="60.6">Scopes</text>
<text x="31.2" y="64.5">Mux</text>
<text x="31.2" y="60.6">Mux</text>
<text x="37.2" y="64.5">27</text>
<text x="37.2" y="60.6">29</text>
<text x="269.4" y="64.5">DD_DIN_9</text>
<text x="269.4" y="61.9">DD_DIN_8</text>
<text x="23.3" y="68.3">Scopes</text>
<text x="31.2" y="68.3">Mux</text>
<text x="37.2" y="68.3">28</text>
<text x="269.4" y="67">DD_DIN_2</text>
<text x="269.4" y="69.5">DD_DIN_10</text>
<text x="118.2" y="77.5" transform="rotate(-90 118.2 77.5)">REG</text>
<text x="269.4" y="77.2">DD_DIN_4</text>
<text x="269.4" y="74.6">DD_DIN_11</text>
<text x="269.4" y="72.1">DD_DIN_3</text>
<text x="118.2" y="82.7" transform="rotate(-90 118.2 82.7)">V2.2</text>
<text x="269.4" y="79.7">DD_DIN_12</text>
<text x="269.4" y="82.2">DD_DIN_5</text>
<text x="10.3" y="85.9">B</text>
<text x="118.2" y="88.1" transform="rotate(-90 118.2 88.1)">Sulu</text>
<text x="269.4" y="87.3">DD_DIN_6</text>
<text x="269.4" y="84.8">DD_DIN_13</text>
<text x="269.4" y="89.9">DD_DIN_14</text>
<text x="285.3" y="85.9">B</text>
<text x="23.3" y="91.1">Scopes</text>
<text x="31.2" y="91.1">Mux</text>
<text x="37.2" y="91.1">24</text>
<text x="269.4" y="92.4">DD_DIN_7</text>
<text x="269.4" y="94.9">DD_DIN_15</text>
<text x="23.3" y="98.7">Scopes</text>
<text x="31.2" y="98.7">Mux</text>
<text x="37.2" y="98.7">23</text>
<text x="23.3" y="106.4">Scopes</text>
<text x="23.3" y="102.6">Scopes</text>
<text x="31.2" y="106.4">Mux</text>
<text x="31.2" y="102.6">Mux</text>
<text x="37.2" y="106.4">22</text>
<text x="37.2" y="102.6">21</text>
<text x="23.3" y="110.2">Scopes</text>
<text x="23.3" y="114">Scopes</text>
<text x="31.2" y="110.2">Mux</text>
<text x="31.2" y="114">Mux</text>
<text x="37.2" y="110.2">19</text>
<text x="37.2" y="114">20</text>
<text x="23.3" y="117.8">Scopes</text>
<text x="31.2" y="117.8">Mux</text>
<text x="37.2" y="117.8">17</text>
<text x="23.3" y="121.6">Scopes</text>
<text x="31.2" y="121.6">Mux</text>
<text x="37.2" y="121.6">18</text>
<text x="10.3" y="135.9">C</text>
<text x="285.3" y="135.9">C</text>
<text x="38.3" y="139.4">JS_V+</text>
<text x="108.9" y="143.1" transform="rotate(-90 108.9 143.1)">31</text>
<text x="112.7" y="143.1" transform="rotate(-90 112.7 143.1)">30</text>
<text x="38.8" y="148.3">JS_I+</text>
<text x="108.9" y="149.1" transform="rotate(-90 108.9 149.1)">Mux</text>
<text x="112.7" y="149.1" transform="rotate(-90 112.7 149.1)">Mux</text>
<text x="38.8" y="150.8">JS_I-</text>
<text x="108.9" y="157" transform="rotate(-90 108.9 157)">Scopes</text>
<text x="112.7" y="157" transform="rotate(-90 112.7 157)">Scopes</text>
<text x="102.1" y="178.8">Scopes</text>
<text x="110" y="178.8">Mux</text>
<text x="115.9" y="178.8">26</text>
<text x="10.3" y="185.9">D</text>
<text x="285.3" y="185.9">D</text>
<text x="128.5" y="187.6">AD_DC_Supply+</text>
<text x="35" y="199.9">1</text>
<text x="85" y="199.9">2</text>
<text x="135" y="199.9">3</text>
<text x="185" y="199.9">4</text>
<text x="235" y="199.9">5</text>
<text x="285" y="199.9">6</text>
</g>
<g font-size="1.8" fill="#006464">
<text x="53.7" y="17.4">Sulu</text>
<text x="57.9" y="14.8">J12</text>
<text x="59.1" y="17.4">Header</text>
<text x="131.3" y="35.2">U1</text>
<text x="138.9" y="35.2">GND</text>
<text x="90.7" y="36.4">GND</text>
<text x="91.9" y="41.5">GND</text>
<text x="131.3" y="37.7">1</text>
<text x="140.2" y="41.5">GND</text>
<text x="91.9" y="45.3">GND</text>
<text x="101.2" y="43.9" transform="rotate(-90 101.2 43.9)">2_led</text>
<text x="105" y="43.9" transform="rotate(-90 105 43.9)">1_led</text>
<text x="113.9" y="42.7" transform="rotate(-90 113.9 42.7)">GND</text>
<text x="117.7" y="42.7" transform="rotate(-90 117.7 42.7)">GND</text>
<text x="121.5" y="42.7" transform="rotate(-90 121.5 42.7)">GND</text>
<text x="125.3" y="42.7" transform="rotate(-90 125.3 42.7)">GND</text>
<text x="129.1" y="47.1" transform="rotate(-90 129.1 47.1)">ANTENNA</text>
<text x="138.4" y="45.3">GPIO1</text>
<text x="25.9" y="49.1">GND</text>
<text x="91.9" y="49.1">GND</text>
<text x="91.9" y="52.9">1.8V</text>
<text x="138.4" y="49.1">GPIO0</text>
<text x="138.4" y="52.9">GPIO8</text>
<text x="213.9" y="52.9">Dio_Jump</text>
<text x="216.6" y="50.4">J10</text>
<text x="14.5" y="58">+5V</text>
<text x="91.9" y="56.7">VBAT</text>
<text x="138.4" y="56.7">GPIO1</text>
<text x="91.9" y="60.6">1.8V</text>
<text x="91.9" y="64.4">VDDD</text>
<text x="138.4" y="60.6">GPIO9</text>
<text x="138.4" y="64.4">GPIO2</text>
<text x="91.9" y="68.2">1.1V</text>
<text x="91.9" y="72">EXT_BAT</text>
<text x="137.2" y="68.2">GPIO10</text>
<text x="138.4" y="72">GPIO3</text>
<text x="91.9" y="75.8">1.1V_IN</text>
<text x="137.2" y="75.8">GPIO11</text>
<text x="91.9" y="79.6">GND</text>
<text x="91.9" y="83.4">EXT_BAT</text>
<text x="137.2" y="83.4">GPIO12</text>
<text x="138.4" y="79.6">GPIO4</text>
<text x="91.9" y="87.2">VDDIO</text>
<text x="138.4" y="87.2">GPIO5</text>
<text x="91.9" y="91">IMU_VDDIO</text>
<text x="91.9" y="94.8">VDDIO</text>
<text x="137.2" y="91">GPIO13</text>
<text x="138.4" y="94.8">GPIO6</text>
<text x="91.9" y="98.7">IMU_VDD</text>
<text x="137.2" y="98.7">GPIO14</text>
<text x="91.9" y="102.5">VBAT</text>
<text x="91.9" y="106.3">VDDIO</text>
<text x="137.2" y="106.3">GPIO15</text>
<text x="138.4" y="102.5">GPIO7</text>
<text x="264.2" y="106.3">Mounting</text>
<text x="269.4" y="103.7">J20</text>
<text x="273.9" y="106.3">Hole</text>
<text x="91.9" y="110.1">VDDD</text>
<text x="91.9" y="113.9">BTSRC_SEL</text>
<text x="140.2" y="110.1">GND</text>
<text x="140.2" y="113.9">GND</text>
<text x="169.1" y="112.6">GPIO Expand</text>
<text x="174.1" y="110.1">J4</text>
<text x="264.2" y="113.9">Mounting</text>
<text x="269.4" y="111.4">J21</text>
<text x="273.9" y="113.9">Hole</text>
<text x="91.9" y="117.7">ADC_IN</text>
<text x="269.4" y="119">J22</text>
<text x="91.9" y="121.5">ADC_OUT</text>
<text x="105" y="122.7" transform="rotate(-90 105 122.7)">GND</text>
<text x="108.8" y="122.7" transform="rotate(-90 108.8 122.7)">RsRx</text>
<text x="112.6" y="122.7" transform="rotate(-90 112.6 122.7)">RsTx</text>
<text x="116.4" y="122.7" transform="rotate(-90 116.4 122.7)">HARD_RESET</text>
<text x="120.2" y="122.7" transform="rotate(-90 120.2 122.7)">3WB_ENB</text>
<text x="124.1" y="122.7" transform="rotate(-90 124.1 122.7)">3WB_DATA</text>
<text x="127.9" y="122.7" transform="rotate(-90 127.9 122.7)">3WB_CLK</text>
<text x="131.7" y="122.7" transform="rotate(-90 131.7 122.7)">NRF_GND</text>
<text x="135.5" y="122.7" transform="rotate(-90 135.5 122.7)">NRF_VDDD</text>
<text x="139.3" y="122.7" transform="rotate(-90 139.3 122.7)">VBAT</text>
<text x="147.8" y="121.5">GND</text>
<text x="264.2" y="121.5">Mounting</text>
<text x="273.9" y="121.5">Hole</text>
<text x="83.1" y="130.4">GND</text>
<text x="264.2" y="129.1">Mounting</text>
<text x="269.4" y="126.6">J23</text>
<text x="273.9" y="129.1">Hole</text>
<text x="82.3" y="137.3">J16</text>
<text x="95.5" y="136.8">J13</text>
<text x="102.1" y="132.9">GND</text>
<text x="264.2" y="136.8">Mounting</text>
<text x="269.4" y="134.2">J36</text>
<text x="273.9" y="136.8">Hole</text>
<text x="76.2" y="139.3">JScope</text>
<text x="84" y="139.3">Voltage</text>
<text x="93.3" y="139.3">Serial</text>
<text x="269.4" y="141.8">J37</text>
<text x="15.7" y="149.5">+5V</text>
<text x="76" y="149.5">JScope</text>
<text x="82.6" y="147.9">J8</text>
<text x="83.8" y="149.5">Current</text>
<text x="91.9" y="149.5">IO</text>
<text x="264.2" y="144.4">Mounting</text>
<text x="273.9" y="144.4">Hole</text>
<text x="148.6" y="154.5">nRF</text>
<text x="153.3" y="154.5">Connections</text>
<text x="205" y="153.3">GND</text>
<text x="278.6" y="154.5">GND</text>
<text x="20.3" y="158.3">R18</text>
<text x="20.3" y="160.9">R</text>
<text x="74.9" y="161.5">Jumper</text>
<text x="74.9" y="159">J34</text>
<text x="148.6" y="157.1">J11</text>
<text x="21.6" y="168.8">D1</text>
<text x="21.6" y="171.4">LED</text>
<text x="129.5" y="171.7">J32</text>
<text x="142.7" y="171">+5V</text>
<text x="15.7" y="178.7">GND</text>
<text x="129.5" y="174.2">Jumper</text>
<text x="30.3" y="185">5V_in</text>
<text x="33.2" y="182.5">J9</text>
<text x="59.9" y="182.5">VIN</text>
<text x="59.9" y="185">GND</text>
<text x="79.9" y="182.5">VOUT</text>
<text x="82.5" y="185">ST</text>
<text x="106.7" y="185">R19</text>
<text x="59.9" y="187.6">*CE</text>
<text x="82" y="187.6">NC</text>
<text x="106.7" y="187.6">R_st</text>
<text x="156.2" y="186.3">J24</text>
<text x="46.2" y="195.2">GND</text>
</g>
<g font-size="1.8" fill="#a90000">
<text x="54.5" y="20.1">1</text>
<text x="54.5" y="22.6">3</text>
<text x="63.4" y="20.1">2</text>
<text x="63.4" y="22.6">4</text>
<text x="54.5" y="25.1">5</text>
<text x="54.5" y="27.7">7</text>
<text x="63.4" y="25.1">6</text>
<text x="63.4" y="27.7">8</text>
<text x="53.9" y="32.8">11</text>
<text x="53.9" y="35.3">13</text>
<text x="54.5" y="30.2">9</text>
<text x="62.8" y="30.2">10</text>
<text x="62.8" y="32.8">12</text>
<text x="62.8" y="35.3">14</text>
<text x="53.9" y="37.8">15</text>
<text x="53.9" y="40.4">17</text>
<text x="62.8" y="37.8">16</text>
<text x="62.8" y="40.4">18</text>
<text x="88.9" y="40.4">1c</text>
<text x="100.1" y="38.1" transform="rotate(-90 100.1 38.1)">2e</text>
<text x="103.9" y="38.1" transform="rotate(-90 103.9 38.1)">1e</text>
<text x="112.8" y="38.1" transform="rotate(-90 112.8 38.1)">5d</text>
<text x="116.6" y="38.1" transform="rotate(-90 116.6 38.1)">4d</text>
<text x="120.4" y="38.1" transform="rotate(-90 120.4 38.1)">3d</text>
<text x="124.2" y="38.1" transform="rotate(-90 124.2 38.1)">2d</text>
<text x="128" y="38.1" transform="rotate(-90 128 38.1)">1d</text>
<text x="144.8" y="40.4">1a</text>
<text x="53.9" y="42.9">19</text>
<text x="53.9" y="45.5">21</text>
<text x="62.8" y="42.9">20</text>
<text x="62.8" y="45.5">22</text>
<text x="88.9" y="44.2">2c</text>
<text x="144.8" y="44.2">2a</text>
<text x="88.9" y="48">3c</text>
<text x="88.9" y="51.8">4c</text>
<text x="144.8" y="48">3a</text>
<text x="144.8" y="51.8">4a</text>
<text x="88.9" y="55.6">5c</text>
<text x="88.9" y="59.4">6c</text>
<text x="144.8" y="55.6">5a</text>
<text x="144.8" y="59.4">6a</text>
<text x="213.3" y="55.6">1</text>
<text x="213.3" y="58.2">3</text>
<text x="222.2" y="55.6">2</text>
<text x="222.2" y="58.2">4</text>
<text x="88.9" y="63.2">7c</text>
<text x="144.8" y="63.2">7a</text>
<text x="213.3" y="60.7">5</text>
<text x="213.3" y="63.2">7</text>
<text x="213.3" y="65.8">9</text>
<text x="221.6" y="65.8">10</text>
<text x="222.2" y="60.7">6</text>
<text x="222.2" y="63.2">8</text>
<text x="88.9" y="67.1">8c</text>
<text x="88.9" y="70.9">9c</text>
<text x="144.8" y="67.1">8a</text>
<text x="144.8" y="70.9">9a</text>
<text x="212.7" y="68.3">11</text>
<text x="212.7" y="70.9">13</text>
<text x="221.6" y="68.3">12</text>
<text x="221.6" y="70.9">14</text>
<text x="88.3" y="74.7">10c</text>
<text x="144.2" y="74.7">10a</text>
<text x="212.7" y="73.4">15</text>
<text x="212.7" y="75.9">17</text>
<text x="221.6" y="73.4">16</text>
<text x="221.6" y="75.9">18</text>
<text x="88.3" y="78.5">11c</text>
<text x="88.3" y="82.3">12c</text>
<text x="144.2" y="78.5">11a</text>
<text x="144.2" y="82.3">12a</text>
<text x="212.7" y="78.5">19</text>
<text x="212.7" y="81">21</text>
<text x="212.7" y="83.6">23</text>
<text x="221.6" y="78.5">20</text>
<text x="221.6" y="81">22</text>
<text x="221.6" y="83.6">24</text>
<text x="88.3" y="86.1">13c</text>
<text x="88.3" y="89.9">14c</text>
<text x="144.2" y="86.1">13a</text>
<text x="144.2" y="89.9">14a</text>
<text x="212.7" y="86.1">25</text>
<text x="212.7" y="88.6">27</text>
<text x="221.6" y="86.1">26</text>
<text x="221.6" y="88.6">28</text>
<text x="88.3" y="93.7">15c</text>
<text x="144.2" y="93.7">15a</text>
<text x="212.7" y="91.2">29</text>
<text x="212.7" y="93.7">31</text>
<text x="221.6" y="91.2">30</text>
<text x="221.6" y="93.7">32</text>
<text x="88.3" y="97.5">16c</text>
<text x="88.3" y="101.3">17c</text>
<text x="144.2" y="97.5">16a</text>
<text x="144.2" y="101.3">17a</text>
<text x="88.3" y="105.2">18c</text>
<text x="144.2" y="105.2">18a</text>
<text x="273" y="107.7">1</text>
<text x="88.3" y="109">19c</text>
<text x="88.3" y="112.8">20c</text>
<text x="144.2" y="109">19a</text>
<text x="144.2" y="112.8">20a</text>
<text x="88.3" y="116.6">21c</text>
<text x="170.1" y="115.3">2</text>
<text x="170.1" y="117.9">4</text>
<text x="179" y="115.3">1</text>
<text x="179" y="117.9">3</text>
<text x="273" y="115.3">1</text>
<text x="88.3" y="120.4">22c</text>
<text x="103.9" y="125.7" transform="rotate(-90 103.9 125.7)">7b</text>
<text x="107.7" y="125.7" transform="rotate(-90 107.7 125.7)">9b</text>
<text x="115.3" y="125.7" transform="rotate(-90 115.3 125.7)">4b</text>
<text x="119.1" y="125.7" transform="rotate(-90 119.1 125.7)">6b</text>
<text x="122.9" y="125.7" transform="rotate(-90 122.9 125.7)">5b</text>
<text x="126.7" y="125.7" transform="rotate(-90 126.7 125.7)">8b</text>
<text x="130.6" y="125.7" transform="rotate(-90 130.6 125.7)">3b</text>
<text x="134.4" y="125.7" transform="rotate(-90 134.4 125.7)">2b</text>
<text x="138.2" y="125.7" transform="rotate(-90 138.2 125.7)">1b</text>
<text x="169.5" y="125.5">10</text>
<text x="170.1" y="120.4">6</text>
<text x="170.1" y="122.9">8</text>
<text x="179" y="120.4">5</text>
<text x="179" y="122.9">7</text>
<text x="179" y="125.5">9</text>
<text x="273" y="122.9">1</text>
<text x="111.5" y="126.3" transform="rotate(-90 111.5 126.3)">10b</text>
<text x="169.5" y="128">12</text>
<text x="169.5" y="130.6">14</text>
<text x="178.4" y="128">11</text>
<text x="178.4" y="130.6">13</text>
<text x="273" y="130.6">1</text>
<text x="71" y="135.6">4</text>
<text x="71" y="133.1">5</text>
<text x="102.8" y="135.6">2</text>
<text x="169.5" y="133.1">16</text>
<text x="169.5" y="135.6">18</text>
<text x="178.4" y="133.1">15</text>
<text x="178.4" y="135.6">17</text>
<text x="71" y="143.3">1</text>
<text x="71" y="140.7">2</text>
<text x="71" y="138.2">3</text>
<text x="102.8" y="138.2">1</text>
<text x="169.5" y="138.2">20</text>
<text x="178.4" y="138.2">19</text>
<text x="273" y="138.2">1</text>
<text x="71" y="149.6">1</text>
<text x="71" y="147.1">2</text>
<text x="142.2" y="148.3">6</text>
<text x="273" y="145.8">1</text>
<text x="142.2" y="156">3</text>
<text x="142.2" y="153.4">4</text>
<text x="142.2" y="150.9">5</text>
<text x="142.2" y="161">1</text>
<text x="142.2" y="158.5">2</text>
<text x="70.9" y="162.6" transform="rotate(-90 70.9 162.6)">2</text>
<text x="73.4" y="162.6" transform="rotate(-90 73.4 162.6)">1</text>
<text x="125.5" y="175.3" transform="rotate(-90 125.5 175.3)">2</text>
<text x="128" y="175.3" transform="rotate(-90 128 175.3)">1</text>
<text x="39.3" y="183.9">1</text>
<text x="39.3" y="181.4">2</text>
<text x="55.2" y="181.4">1</text>
<text x="55.2" y="183.9">2</text>
<text x="88.2" y="181.4">6</text>
<text x="88.2" y="183.9">5</text>
<text x="151.1" y="181.4">1</text>
<text x="151.1" y="183.9">2</text>
<text x="55.2" y="186.4">3</text>
<text x="88.2" y="186.4">4</text>
<text x="151.1" y="186.4">3</text>
</g>
</svg>
